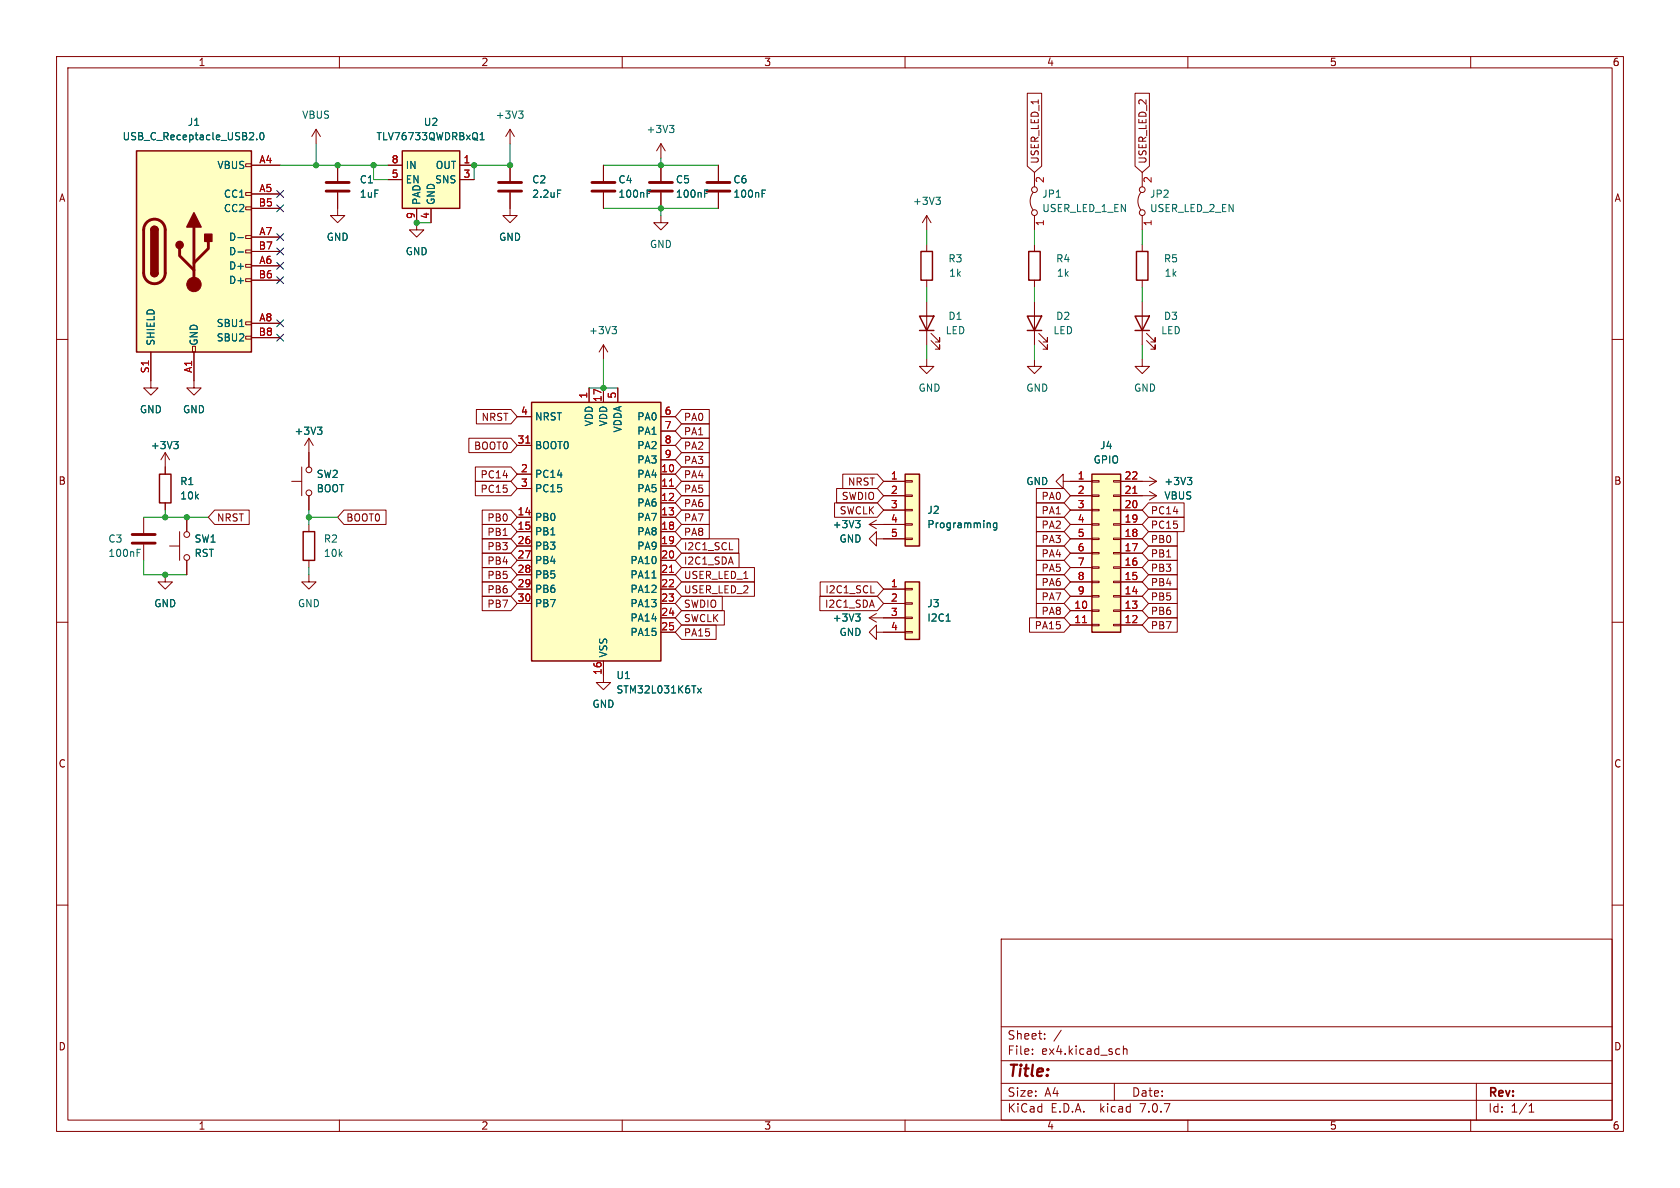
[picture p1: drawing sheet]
<svg xmlns="http://www.w3.org/2000/svg" width="297mm" height="210mm" viewBox="0 0 297 210" stroke-linecap="round" stroke-linejoin="round" font-family="sans-serif">
<g fill="none" stroke="#840000" stroke-width=".18">
<path d="M10 10h277v190h-277zM12 12h273v186h-273zM60 10v2M110 10v2M160 10v2M181.6 16.5h2.6v12.9l-1.3 1.1-1.3-1.1zM200.7 16.5h2.5v12.9l-1.3 1.1-1.2-1.1zM210 10v2M260 10v2M43.4 36.6h1v.5h-1zM43.4 34h1v.5h-1zM43.4 29h1v.5h-1z"/>
<path d="M44.4 29.2h5.1M44.4 34.3h5.1M44.4 36.8h5.1M55.9 22.9l-.8 1.2M55.9 22.9v2.5M55.9 22.9l.7 1.2M59.7 34v4.1h1.3l-1.3 1.3-1.3-1.3h1.3M59.7 29.2v2.8M68.6 29.2h2.5M68.6 31.8h2.5M73.7 36.8v3.8h1.2l-1.2 1.3-1.3-1.3h1.3M76.2 36.8v2.6"/>
<path d="M81.3 29.2h2.5M81.3 31.8h2.5M90.2 34v4.1h1.2l-1.2 1.3-1.3-1.3h1.3M90.2 22.9v2.5M90.2 29.2v2.8M90.2 22.9l-.8 1.2M90.2 22.9l.7 1.2M106.7 29.2v2.8M106.7 34v2.8M116.8 38.1v1.3h1.3l-1.3 1.2-1.2-1.2h1.2M116.8 25.4l-.7 1.3M116.8 25.4v2.5"/>
<path d="M116.8 29.2v2.8M116.8 34v2.8M116.8 25.4l.8 1.3M127 29.2v2.8M127 34v2.8M163.8 38.1v2.5M163.8 38.1l-.7 1.3M163.8 38.1l.8 1.3M182.6 34a2.54 2.54 0 0 0 0 3.1M182.9 30.5v2.5M182.9 38.1v2.5M201.7 34a2.54 2.54 0 0 0 0 3.1"/>
<path d="M201.9 30.5v2.5M201.9 38.1v2.5M10 60h2M43.4 59.4h1v.5h-1zM43.4 56.9h1v.5h-1zM43.4 49.3h1v.5h-1zM43.4 46.7h1v.5h-1zM43.4 44.2h1v.5h-1zM43.4 41.7h1v.5h-1zM44.4 47h5.1M44.4 41.9h5.1M44.4 57.2h5.1"/>
<path d="M44.4 49.5h5.1M44.4 44.5h5.1M44.4 59.7h5.1M163.8 43.2v1.3M163.8 49.5v1.3M163.8 53.3v7.7M164.6 58.9l1.5 1.6v-.8v.8h-.7M182.9 43.2v1.3M182.9 49.5v1.3M182.9 53.3v7.7M183.6 58.9l1.6 1.6v-.8v.8h-.8M201.9 43.2v1.3"/>
<path d="M201.9 49.5v1.3M201.9 53.3v7.7M202.7 58.9l1.5 1.6v-.8v.8h-.7M285 60h2M26.7 62.2v6.4h1.2l-1.2 1.3-1.3-1.3h1.3M34 61.2h.5v1h-.5zM34.3 62.2v6.4h1.3l-1.3 1.3-1.3-1.3h1.3M54.6 77.5v5.1M54.6 77.5l-.8 1.2M54.6 77.5l.8 1.2M82.9 77.5h7.4l1.1 1.2-1.1 1.3h-7.4zM84.2 72.4h6.1l1.1 1.3-1.1 1.2h-6.1z"/>
<path d="M91.4 78.7h2.6M91.4 73.7h2.6M104.1 68.6v2.5M106.7 61v2.5M106.7 68.6v2.5M106.7 61l-.8 1.2M106.7 61l.7 1.2M109.2 68.6v2.5M116.8 78.7h2.6M116.8 73.7h2.6M116.8 76.2h2.6M120.5 72.4h4.9v2.5h-4.9l-1.1-1.2z"/>
<path d="M120.5 74.9h4.9v2.6h-4.9l-1.1-1.3zM120.5 77.5h4.9v2.5h-4.9l-1.1-1.3zM163.8 63.5v1.3h1.3l-1.3 1.2-1.2-1.2h1.2M164.6 60.2l1.5 1.5v-.7v.7h-.7M182.9 63.5v1.3h1.2l-1.2 1.2-1.3-1.2h1.3M183.6 60.2l1.6 1.5v-.7v.7h-.8M201.9 63.5v1.3h1.3l-1.3 1.2-1.2-1.2h1.2M202.7 60.2l1.5 1.5v-.7v.7h-.7M25.4 91.4v2.8M25.4 96.3v2.8M29.2 80v3.8M29.2 88.9v1.3"/>
<path d="M29.2 80l-.8 1.3M29.2 80l.8 1.3M30 96.5h1.7M31.7 94v5.1M33 91.4v2.6M33 99.1v2.5M37.9 90.2h6.2v2.5h-6.2l-1.1-1.3zM51.6 85.1h1.7M53.3 82.6v5M54.6 87.6v2.6M54.6 92.7v1.3M54.6 99.1v1.2"/>
<path d="M60.8 90.2h7.4v2.5h-7.4l-1.1-1.3zM84 82.5h6.3l1.1 1.3-1.1 1.3h-6.3zM84 85.1h6.3l1.1 1.3-1.1 1.2h-6.3zM85.2 97.8h5.1l1.1 1.3-1.1 1.2h-5.1zM85.2 95.2h5.1l1.1 1.3-1.1 1.3h-5.1zM85.2 92.7h5.1l1.1 1.3-1.1 1.3h-5.1zM85.2 90.2h5.1l1.1 1.2-1.1 1.3h-5.1zM91.4 83.8h2.6M91.4 86.4h2.6M91.4 91.4h2.6M91.4 94h2.6M91.4 96.5h2.6"/>
<path d="M91.4 99.1h2.6M116.8 83.8h2.6M116.8 86.4h2.6M116.8 88.9h2.6M116.8 91.4h2.6M116.8 94h2.6M116.8 96.5h2.6M116.8 99.1h2.6M116.8 81.3h2.6M120.5 95.2h10.1v2.6h-10.1l-1.1-1.3zM120.5 97.8h10.2v2.5h-10.2l-1.1-1.2zM120.5 90.2h4.9v2.5h-4.9l-1.1-1.3z"/>
<path d="M120.5 92.7h4.9v2.6h-4.9l-1.1-1.3zM120.5 87.6h4.9v2.6h-4.9l-1.1-1.3zM120.5 85.1h4.9v2.5h-4.9l-1.1-1.2zM120.5 82.5h4.9v2.6h-4.9l-1.1-1.3zM120.5 80h4.9v2.6h-4.9l-1.1-1.3zM129 97.2h.6M147.5 88.9h7.6l1.1 1.3-1.1 1.2h-7.6zM147.9 86.4h7.2l1.1 1.2-1.1 1.3h-7.2zM149 83.8h6.1l1.1 1.3-1.1 1.3h-6.1zM153.7 92.7h6.3M153.7 92.7l1.2 .8M154.9 95.3v-1.3l-1.2 1.3 1.2 1.2v-1.2h5.1"/>
<path d="M154.9 91.9l-1.2 .8M156.2 87.6h3.8M156.2 85.1h3.8M156.2 90.2h3.8M160 95.1h1.3v.3h-1.3zM160 92.6h1.3v.2h-1.3zM160 90h1.3v.3h-1.3zM160 87.5h1.3v.3h-1.3zM160 85h1.3v.2h-1.3zM183.2 99.1h4.9l1.1 1.2-1.1 1.3h-4.9zM183.2 94h4.9l1.1 1.3-1.1 1.2h-4.9zM183.2 86.4h4.9l1.1 1.2-1.1 1.3h-4.9z"/>
<path d="M183.2 88.9h4.9l1.1 1.3-1.1 1.2h-4.9zM183.2 91.4h4.9l1.1 1.3-1.1 1.3h-4.9zM183.2 96.5h4.9l1.1 1.3-1.1 1.3h-4.9zM188 85.1v-1.3l-1.3 1.3 1.3 1.3v-1.3h5M189.2 87.6h3.8M189.2 97.8h3.8M189.2 95.3h3.8M189.2 92.7h3.8M189.2 90.2h3.8M193 97.7h1.3v.2h-1.3zM193 95.1h1.3v.3h-1.3zM193 92.6h1.3v.2h-1.3z"/>
<path d="M193 90h1.3v.3h-1.3zM193 87.5h1.3v.3h-1.3zM193 85h1.3v.2h-1.3zM196.8 97.7h1.3v.2h-1.3zM196.8 95.1h1.3v.3h-1.3zM196.8 92.6h1.3v.2h-1.3zM196.8 90h1.3v.3h-1.3zM196.8 87.5h1.3v.3h-1.3zM196.8 85h1.3v.2h-1.3zM198.1 87.6h6.4M198.1 85.1h6.4M198.1 97.8h3.8"/>
<path d="M198.1 95.3h3.8M198.1 92.7h3.8M198.1 90.2h3.8M203 99.1h5.1v2.5h-5.1l-1.1-1.3zM203 96.5h5.1v2.6h-5.1l-1.1-1.3zM203 94h5.1v2.5h-5.1l-1.1-1.2zM203 88.9h6.3v2.5h-6.3l-1.1-1.2zM203 91.4h6.3v2.6h-6.3l-1.1-1.3zM203.2 86.9l1.3 .7M203.2 84.3l1.3 .8M204.5 87.6l-1.3 .8M204.5 85.1l-1.3 .8"/>
<path d="M10 110h2M29.2 101.6v1.3h1.3l-1.3 1.2-1.3-1.2h1.3M54.6 101.6v1.3h1.3l-1.3 1.2-1.3-1.2h1.3M85.2 102.9h5.1l1.1 1.2-1.1 1.3h-5.1zM85.2 100.3h5.1l1.1 1.3-1.1 1.3h-5.1zM85.2 105.4h5.1l1.1 1.3-1.1 1.3h-5.1zM91.4 101.6h2.6M91.4 104.1h2.6M91.4 106.7h2.6M106.7 116.8v3.9h1.2l-1.2 1.2-1.3-1.2h1.3M116.8 101.6h2.6M116.8 104.1h2.6"/>
<path d="M116.8 106.7h2.6M116.8 109.2h2.6M116.8 111.8h2.6M120.5 105.4h7.2v2.6h-7.2l-1.1-1.3zM120.5 107.9h7.6v2.6h-7.6l-1.1-1.3zM120.5 102.9h12.9v2.5h-12.9l-1.1-1.3zM120.5 100.3h12.9v2.6h-12.9l-1.1-1.3zM120.5 110.5h6.1v2.5h-6.1l-1.1-1.2zM144.9 105.4h10.2l1.1 1.3-1.1 1.3h-10.2zM145 102.9h10.1l1.1 1.2-1.1 1.3h-10.1zM153.7 109.2h6.3M153.7 109.2l1.2 .8"/>
<path d="M154 104.8h.6M154.9 111.8v-1.3l-1.2 1.3 1.2 1.2v-1.2h5.1M154.9 108.5l-1.2 .7M156.2 104.1h3.8M156.2 106.7h3.8M160 111.6h1.3v.3h-1.3zM160 109.1h1.3v.2h-1.3zM160 106.6h1.3v.2h-1.3zM160 104h1.3v.3h-1.3zM182 109.2h6.1l1.1 1.3-1.1 1.3h-6.1zM183.2 106.7h4.9l1.1 1.3-1.1 1.2h-4.9zM183.2 101.6h4.9l1.1 1.3-1.1 1.2h-4.9z"/>
<path d="M183.2 104.1h4.9l1.1 1.3-1.1 1.3h-4.9zM189.2 108h3.8M189.2 110.5h3.8M189.2 105.4h3.8M189.2 102.9h3.8M189.2 100.3h3.8M193 110.4h1.3v.2h-1.3zM193 107.8h1.3v.3h-1.3zM193 105.3h1.3v.2h-1.3zM193 102.7h1.3v.3h-1.3zM193 100.2h1.3v.3h-1.3zM196.8 110.4h1.3v.2h-1.3z"/>
<path d="M196.8 107.8h1.3v.3h-1.3zM196.8 105.3h1.3v.2h-1.3zM196.8 102.7h1.3v.3h-1.3zM196.8 100.2h1.3v.3h-1.3zM198.1 108h3.8M198.1 110.5h3.8M198.1 105.4h3.8M198.1 102.9h3.8M198.1 100.3h3.8M203 106.7h5.1v2.5h-5.1l-1.1-1.2zM203 109.2h5.1v2.6h-5.1l-1.1-1.3zM203 104.1h5.1v2.6h-5.1l-1.1-1.3z"/>
<path d="M203 101.6h5.1v2.5h-5.1l-1.1-1.2zM285 110h2M10 160h2M285 160h2M177 166h108v32h-108zM60 198v2M110 198v2M160 198v2M177 194.5h108M177 191.5h108M177 187.5h108M177 181.5h108"/>
<path d="M182.5 186.3v.1M182.5 185.5v.1M184.7 183.6v.1M184.7 182.8v.1M187.6 182.1l-1.3 2M197 191.5v3M197.8 185.4l.2 .1M198 186.3l-.2 .1M198.6 184.9v1.5M198.6 185.5l.2-.1 .4 .1v.9M210 198v2M260 198v2"/>
<path d="M261 191.5v6.5M270.3 196.6h.9M270.3 195.5l.4-.4v1.5"/>
<circle cx="182.9" cy="37.6" r=".51"/>
<circle cx="182.9" cy="33.5" r=".51"/>
<circle cx="201.9" cy="37.6" r=".51"/>
<circle cx="201.9" cy="33.5" r=".51"/>
<circle cx="33" cy="98.6" r=".51"/>
<circle cx="33" cy="94.5" r=".51"/>
<circle cx="54.6" cy="83.1" r=".51"/>
<circle cx="54.6" cy="87.1" r=".51"/>
</g>
<g fill="#ffffc2" stroke="#ffffc2" stroke-width=".18">
<path d="M94 71.1h22.8v45.7h-22.8z"/>
<path d="M24.1 26.7h20.3v35.5h-20.3z"/>
<path d="M193 83.8h5.1v28h-5.1z"/>
<path d="M160 83.8h2.6v12.7h-2.6z"/>
<path d="M160 102.9h2.6v10.1h-2.6z"/>
<path d="M71.1 26.7h10.2v10.1h-10.2z"/>
</g>
<g fill="none" stroke="#840000" stroke-width=".25">
<path d="M24.1 26.7h20.3v35.5h-20.3zM71.1 26.7h10.2v10.1h-10.2zM26.7 48.3a.64 .64 0 0 0 .6 .6 .64 .64 0 0 0 .6-.6M26.7 40.6a.64 .64 0 0 1 .6-.6 .64 .64 0 0 1 .6 .6M162.6 55.9h2.5l-1.3 2.5zM162.6 58.4h2.5M162.8 44.5h2v5h-2zM181.6 55.9h2.5l-1.2 2.5zM181.6 58.4h2.5M181.9 44.5h2v5h-2zM200.7 55.9h2.5l-1.3 2.5zM200.7 58.4h2.5"/>
<path d="M200.9 44.5h2v5h-2zM94 71.1h22.8v45.7h-22.8zM28.2 83.8h2v5.1h-2zM53.6 94h2v5.1h-2zM160 83.8h2.6v12.7h-2.6zM193 83.8h5.1v28h-5.1zM160 102.9h2.6v10.1h-2.6z"/>
</g>
<path d="M93 78.3h.7M118.4 85.9h.7M200.3 87.2h.7M118.4 101.2h.7M191.4 110.1h.7" fill="none" stroke="#a90000" stroke-width=".18"/>
<g fill="none" stroke="#006464" stroke-width=".18">
<path d="M91.7 19.6h.8l-.5 .5M45.4 24.6v.1M46.1 23.6l.1-.2a.68 .68 0 0 1 .5 .7 .68 .68 0 0 1-.5 .6l-.1-.1-.2-.4zM84.9 24.7h.7M84.9 23.8l.3-.4v1.3M92.2 20.1l.3 .3v.3l-.3 .2M98.6 33.6h.6M114.4 34.2h.4M114.4 33.6h.6M118.4 22.2h.7l-.4 .5M118.9 22.7l.2 .2v.3l-.2 .2M124.6 34.2h.4"/>
<path d="M124.6 33.6h.6M134.7 34.2h.5M134.7 33.6h.6M165.5 34.9h.7l-.4 .5M166 35.4l.2 .2v.3l-.2 .2M42.1 42h.9M42.1 44.5h.9M108.2 57.7h.8l-.4 .5M108.7 58.2l.3 .3v.3l-.3 .2M30.7 78h.8l-.4 .5M31.3 78.5l.2 .3v.3l-.2 .2M56.1 75.5h.8l-.4 .5"/>
<path d="M56.7 76l.2 .2v.3l-.2 .3M24.2 97.7h.5M24.2 97.1h.6M151.3 92h.7l-.4 .5M151.8 92.5l.2 .2v.3l-.2 .3M174.9 92.4l.2 .2v.7M176.2 92.4v1.1l-.2 .2h-.3M176.2 92.5l-.3-.1-.3 .3 .1 .5h.5M209.9 84.4h.8l-.4 .5M210.4 84.9l.3 .2v.3l-.3 .3M115.3 102.2h.7M151.3 108.5h.7l-.4 .5"/>
<path d="M151.8 109l.2 .3v.3l-.2 .2M167.3 109.8h.7M123.3 121.7l.7 .8M124 121.7l-.7 .8"/>
</g>
<g fill="none" stroke="#840000" stroke-width=".51">
<path d="M26 39.3a1.9 1.9 0 0 1 2-.4 1.9 1.9 0 0 1 1.2 1.7v7.7a1.91 1.91 0 0 1-1.9 1.9 1.91 1.91 0 0 1-1.9-1.9v-7.8l.2-.7zM57.7 33.8h4M57.7 32.3h4M88.1 33.8h4.1M88.1 32.3h4.1M104.6 33.8h4.1M104.6 32.3h4.1M114.8 33.8h4.1M114.8 32.3h4.1M125 33.8h4M125 32.3h4M31.7 43.9v1.3l2.6 2.6"/>
<path d="M34.3 40.1v10.2M36.8 42.7v1.2l-2.5 2.6M23.4 96h4M23.4 94.5h4"/>
</g>
<g fill="#840000" stroke="#840000" stroke-width=".25">
<path d="M26.7 48.3h1.2a.64 .64 0 0 1-.6 .6 .64 .64 0 0 1-.6-.6z"/>
<path d="M26.7 40.6h1.2v7.7h-1.2z"/>
<path d="M26.9 40.2a.64 .64 0 0 1 .6-.1 .64 .64 0 0 1 .4 .5h-1.2z"/>
<path d="M34.3 37.6l1.3 2.5h-2.6z"/>
<path d="M36.2 41.4h1.3v1.3h-1.3z"/>
<circle cx="31.7" cy="43.3" r=".63"/>
</g>
<circle cx="34.3" cy="50.3" r="1.27" fill="#840000" stroke="#840000" stroke-width=".18"/>
<g fill="none" stroke="#009600" stroke-width=".18">
<path d="M49.5 29.2h19.1M55.9 25.4v3.8M66 29.2v2.6h2.6M73.7 39.4h2.5M90.2 25.4v3.8h-6.4v2.6M106.7 29.2h20.3M106.7 36.8h20.3M116.8 27.9v1.3M116.8 36.8v1.3M163.8 40.6v2.6M163.8 50.8v2.5M182.9 40.6v2.6"/>
<path d="M182.9 50.8v2.5M201.9 40.6v2.6M201.9 50.8v2.5M104.1 68.6h5.1M106.7 63.5v5.1M163.8 61v2.5M182.9 61v2.5M201.9 61v2.5M25.4 99.1v2.5h7.6M25.4 91.4h11.4M29.2 90.2v1.2M54.6 90.2v2.5"/>
<path d="M54.6 91.4h5.1M54.6 100.3v1.3"/>
</g>
<g fill="none" stroke="#000084" stroke-width=".18">
<path d="M48.9 36.2l1.2 1.2M48.9 33.7l1.2 1.2M50.1 36.2l-1.2 1.2M50.1 33.7l-1.2 1.2M48.9 41.3l1.2 1.2M48.9 43.8l1.2 1.3M48.9 59.1l1.2 1.2M48.9 48.9l1.2 1.2M48.9 46.4l1.2 1.2M48.9 56.5l1.2 1.3M50.1 41.3l-1.2 1.2M50.1 43.8l-1.2 1.3"/>
<path d="M50.1 59.1l-1.2 1.2M50.1 48.9l-1.2 1.2M50.1 46.4l-1.2 1.2M50.1 56.5l-1.2 1.3"/>
</g>
<g fill="#009600" stroke="#009600" stroke-width=".18">
<circle cx="116.8" cy="29.2" r=".46"/>
<circle cx="116.8" cy="36.8" r=".46"/>
<circle cx="106.7" cy="68.6" r=".46"/>
<circle cx="29.2" cy="91.4" r=".46"/>
<circle cx="33" cy="91.4" r=".46"/>
<circle cx="29.2" cy="101.6" r=".46"/>
<circle cx="54.6" cy="91.4" r=".46"/>
<circle cx="83.8" cy="29.2" r=".46"/>
<circle cx="90.2" cy="29.2" r=".46"/>
<circle cx="59.7" cy="29.2" r=".46"/>
<circle cx="55.9" cy="29.2" r=".46"/>
<circle cx="66" cy="29.2" r=".46"/>
<circle cx="73.7" cy="39.4" r=".46"/>
</g>
<text font-size="2.8" fill="#840000" x="178" y="190.9">Title:</text>
<g font-size="2.1" fill="#840000">
<text x="178" y="184">Sheet:</text>
<text x="178" y="186.7">File:</text>
<text x="184.1" y="186.7">ex4.kicad_sch</text>
<text x="178" y="196.9">KiCad</text>
<text x="178" y="194.1">Size:</text>
<text x="184.7" y="194.1">A4</text>
<text x="185.7" y="196.9">E.D.A.</text>
<text x="194.6" y="196.9">kicad</text>
<text x="200" y="194.1">Date:</text>
<text x="201.8" y="196.9">7.0.7</text>
<text x="263" y="194.3">Rev:</text>
<text x="263" y="196.9">Id:</text>
<text x="267.1" y="196.9">1/1</text>
</g>
<g font-size="1.8" fill="#840000">
<text x="35" y="11.9">1</text>
<text x="85" y="11.9">2</text>
<text x="135" y="11.9">3</text>
<text x="185" y="11.9">4</text>
<text x="235" y="11.9">5</text>
<text x="285" y="11.9">6</text>
<text x="183.8" y="29.1" transform="rotate(-90 183.8 29.1)">USER_LED_1</text>
<text x="202.9" y="29.1" transform="rotate(-90 202.9 29.1)">USER_LED_2</text>
<text x="10.3" y="35.9">A</text>
<text x="285.3" y="35.9">A</text>
<text x="85" y="74.6">NRST</text>
<text x="120.8" y="74.6">PA0</text>
<text x="120.8" y="77.2">PA1</text>
<text x="83.7" y="79.7">BOOT0</text>
<text x="120.8" y="82.2">PA3</text>
<text x="120.8" y="79.7">PA2</text>
<text x="10.3" y="85.9">B</text>
<text x="84.8" y="84.8">PC14</text>
<text x="84.8" y="87.3">PC15</text>
<text x="120.8" y="89.9">PA6</text>
<text x="120.8" y="87.3">PA5</text>
<text x="120.8" y="84.8">PA4</text>
<text x="148.7" y="88.6">SWDIO</text>
<text x="149.8" y="86">NRST</text>
<text x="184" y="88.6">PA0</text>
<text x="285.3" y="85.9">B</text>
<text x="38.3" y="92.4">NRST</text>
<text x="61.1" y="92.4">BOOT0</text>
<text x="86.1" y="94.9">PB1</text>
<text x="86.1" y="92.4">PB0</text>
<text x="120.8" y="92.4">PA7</text>
<text x="120.8" y="94.9">PA8</text>
<text x="148.3" y="91.1">SWCLK</text>
<text x="184" y="91.1">PA1</text>
<text x="184" y="93.7">PA2</text>
<text x="203.4" y="91.1">PC14</text>
<text x="203.4" y="93.7">PC15</text>
<text x="86.1" y="100">PB4</text>
<text x="86.1" y="97.5">PB3</text>
<text x="120.8" y="97.5">I2C1_SCL</text>
<text x="120.8" y="100">I2C1_SDA</text>
<text x="184" y="101.3">PA5</text>
<text x="184" y="96.2">PA3</text>
<text x="184" y="98.7">PA4</text>
<text x="203.4" y="101.3">PB3</text>
<text x="203.4" y="98.7">PB1</text>
<text x="203.4" y="96.2">PB0</text>
<text x="86.1" y="105.1">PB6</text>
<text x="86.1" y="102.6">PB5</text>
<text x="86.1" y="107.6">PB7</text>
<text x="120.8" y="107.6">SWDIO</text>
<text x="120.8" y="105.1">USER_LED_2</text>
<text x="120.8" y="102.6">USER_LED_1</text>
<text x="145.7" y="107.6">I2C1_SDA</text>
<text x="145.8" y="105.1">I2C1_SCL</text>
<text x="184" y="103.8">PA6</text>
<text x="184" y="106.4">PA7</text>
<text x="203.4" y="106.4">PB5</text>
<text x="203.4" y="103.8">PB4</text>
<text x="120.8" y="110.2">SWCLK</text>
<text x="120.8" y="112.7">PA15</text>
<text x="182.8" y="111.4">PA15</text>
<text x="184" y="108.9">PA8</text>
<text x="203.4" y="108.9">PB6</text>
<text x="203.4" y="111.4">PB7</text>
<text x="10.3" y="135.9">C</text>
<text x="285.3" y="135.9">C</text>
<text x="10.3" y="185.9">D</text>
<text x="285.3" y="185.9">D</text>
<text x="35" y="199.9">1</text>
<text x="85" y="199.9">2</text>
<text x="135" y="199.9">3</text>
<text x="185" y="199.9">4</text>
<text x="235" y="199.9">5</text>
<text x="285" y="199.9">6</text>
</g>
<g font-size="1.8" fill="#006464">
<text x="33.1" y="22.5">J1</text>
<text x="53.3" y="21.2">VBUS</text>
<text x="74.8" y="22.5">U2</text>
<text x="87.5" y="21.2">+3V3</text>
<text x="114.2" y="23.7">+3V3</text>
<text x="21.6" y="25">USB_C_Receptacle_USB2.0</text>
<text x="66.5" y="25">TLV76733QWDRBxQ1</text>
<text x="38.3" y="30.1">VBUS</text>
<text x="39.5" y="35.2">CC1</text>
<text x="63.5" y="32.6">C1</text>
<text x="63.5" y="35.2">1uF</text>
<text x="71.6" y="32.6">EN</text>
<text x="71.6" y="30.1">IN</text>
<text x="76.8" y="32.6">SNS</text>
<text x="76.9" y="30.1">OUT</text>
<text x="94" y="32.6">C2</text>
<text x="94" y="35.2">2.2uF</text>
<text x="109.2" y="32.6">C4</text>
<text x="109.2" y="35.2">100nF</text>
<text x="119.4" y="32.6">C5</text>
<text x="119.4" y="35.2">100nF</text>
<text x="129.5" y="32.6">C6</text>
<text x="129.5" y="35.2">100nF</text>
<text x="184.2" y="35.2">JP1</text>
<text x="203.2" y="35.2">JP2</text>
<text x="39.5" y="37.7">CC2</text>
<text x="74.5" y="36.3" transform="rotate(-90 74.5 36.3)">PAD</text>
<text x="77.1" y="36.3" transform="rotate(-90 77.1 36.3)">GND</text>
<text x="161.3" y="36.4">+3V3</text>
<text x="184.2" y="37.7">USER_LED_1_EN</text>
<text x="203.2" y="37.7">USER_LED_2_EN</text>
<text x="40.4" y="47.9">D+</text>
<text x="40.4" y="42.8">D-</text>
<text x="40.4" y="45.3">D-</text>
<text x="57.7" y="42.8">GND</text>
<text x="71.6" y="45.3">GND</text>
<text x="88.1" y="42.8">GND</text>
<text x="114.8" y="44">GND</text>
<text x="167.6" y="46.6">R3</text>
<text x="186.6" y="46.6">R4</text>
<text x="205.7" y="46.6">R5</text>
<text x="40.4" y="50.4">D+</text>
<text x="167.7" y="49.1">1k</text>
<text x="186.7" y="49.1">1k</text>
<text x="205.8" y="49.1">1k</text>
<text x="38.2" y="58">SBU1</text>
<text x="104" y="59.3">+3V3</text>
<text x="167.1" y="59.3">LED</text>
<text x="167.6" y="56.7">D1</text>
<text x="186.1" y="59.3">LED</text>
<text x="186.6" y="56.7">D2</text>
<text x="205.2" y="59.3">LED</text>
<text x="205.7" y="56.7">D3</text>
<text x="27.5" y="61.2" transform="rotate(-90 27.5 61.2)">SHIELD</text>
<text x="35.2" y="61.2" transform="rotate(-90 35.2 61.2)">GND</text>
<text x="38.2" y="60.6">SBU2</text>
<text x="162.3" y="69.4">GND</text>
<text x="181.3" y="69.4">GND</text>
<text x="200.4" y="69.4">GND</text>
<text x="24.6" y="73.3">GND</text>
<text x="32.3" y="73.3">GND</text>
<text x="52" y="77.1">+3V3</text>
<text x="94.5" y="74.5">NRST</text>
<text x="105" y="75.5" transform="rotate(-90 105 75.5)">VDD</text>
<text x="107.5" y="75.5" transform="rotate(-90 107.5 75.5)">VDD</text>
<text x="110.1" y="76.5" transform="rotate(-90 110.1 76.5)">VDDA</text>
<text x="112.6" y="74.5">PA0</text>
<text x="112.6" y="77.1">PA1</text>
<text x="26.6" y="79.6">+3V3</text>
<text x="94.5" y="79.6">BOOT0</text>
<text x="112.6" y="79.6">PA2</text>
<text x="112.6" y="82.1">PA3</text>
<text x="193.2" y="82.1">GPIO</text>
<text x="194.4" y="79.6">J4</text>
<text x="31.8" y="86">R1</text>
<text x="31.8" y="88.5">10k</text>
<text x="55.9" y="84.7">SW2</text>
<text x="55.9" y="87.2">BOOT</text>
<text x="94.5" y="84.7">PC14</text>
<text x="94.5" y="87.2">PC15</text>
<text x="112.6" y="84.7">PA4</text>
<text x="112.6" y="87.2">PA5</text>
<text x="112.6" y="89.8">PA6</text>
<text x="181.3" y="86">GND</text>
<text x="205.7" y="88.5">VBUS</text>
<text x="205.7" y="86">+3V3</text>
<text x="94.5" y="92.3">PB0</text>
<text x="94.5" y="94.8">PB1</text>
<text x="112.6" y="92.3">PA7</text>
<text x="112.6" y="94.8">PA8</text>
<text x="147.1" y="93.6">+3V3</text>
<text x="163.8" y="91">J2</text>
<text x="163.8" y="93.6">Programming</text>
<text x="19.1" y="96.1">C3</text>
<text x="19.1" y="98.7">100nF</text>
<text x="34.3" y="98.7">RST</text>
<text x="34.3" y="96.1">SW1</text>
<text x="57.2" y="96.1">R2</text>
<text x="57.2" y="98.7">10k</text>
<text x="94.5" y="97.4">PB3</text>
<text x="94.5" y="99.9">PB4</text>
<text x="111.4" y="99.9">PA10</text>
<text x="112.6" y="97.4">PA9</text>
<text x="148.3" y="96.1">GND</text>
<text x="27.2" y="107.5">GND</text>
<text x="52.6" y="107.5">GND</text>
<text x="94.5" y="102.5">PB5</text>
<text x="94.5" y="105">PB6</text>
<text x="94.5" y="107.5">PB7</text>
<text x="111.4" y="102.5">PA11</text>
<text x="111.4" y="105">PA12</text>
<text x="111.4" y="107.5">PA13</text>
<text x="163.8" y="107.5">J3</text>
<text x="111.4" y="110.1">PA14</text>
<text x="111.4" y="112.6">PA15</text>
<text x="147.1" y="110.1">+3V3</text>
<text x="148.3" y="112.6">GND</text>
<text x="163.8" y="110.1">I2C1</text>
<text x="107.5" y="116.3" transform="rotate(-90 107.5 116.3)">VSS</text>
<text x="104.6" y="125.3">GND</text>
<text x="108.9" y="120.2">U1</text>
<text x="108.9" y="122.8">STM32L031K6Tx</text>
</g>
<g font-size="1.8" fill="#a90000">
<text x="45.7" y="29">A4</text>
<text x="69.1" y="29">8</text>
<text x="81.8" y="29">1</text>
<text x="45.7" y="34">A5</text>
<text x="69.1" y="31.5">5</text>
<text x="81.8" y="31.5">3</text>
<text x="184.9" y="32.5" transform="rotate(-90 184.9 32.5)">2</text>
<text x="203.9" y="32.5" transform="rotate(-90 203.9 32.5)">2</text>
<text x="45.6" y="36.6">B5</text>
<text x="45.7" y="41.7">A7</text>
<text x="73.4" y="38.8" transform="rotate(-90 73.4 38.8)">9</text>
<text x="75.9" y="38.8" transform="rotate(-90 75.9 38.8)">4</text>
<text x="184.9" y="40.1" transform="rotate(-90 184.9 40.1)">1</text>
<text x="203.9" y="40.1" transform="rotate(-90 203.9 40.1)">1</text>
<text x="45.6" y="44.2">B7</text>
<text x="45.7" y="46.7">A6</text>
<text x="45.6" y="49.3">B6</text>
<text x="45.6" y="59.4">B8</text>
<text x="45.7" y="56.9">A8</text>
<text x="26.4" y="66.1" transform="rotate(-90 26.4 66.1)">S1</text>
<text x="34" y="66" transform="rotate(-90 34 66)">A1</text>
<text x="103.9" y="70.6" transform="rotate(-90 103.9 70.6)">1</text>
<text x="106.4" y="71.2" transform="rotate(-90 106.4 71.2)">17</text>
<text x="109" y="70.6" transform="rotate(-90 109 70.6)">5</text>
<text x="92" y="73.4">4</text>
<text x="117.4" y="73.4">6</text>
<text x="117.4" y="75.9">7</text>
<text x="91.4" y="78.5">31</text>
<text x="92" y="83.6">2</text>
<text x="116.8" y="83.6">10</text>
<text x="117.4" y="78.5">8</text>
<text x="117.4" y="81">9</text>
<text x="92" y="86.1">3</text>
<text x="116.8" y="86.1">11</text>
<text x="116.8" y="88.6">12</text>
<text x="157.4" y="84.8">1</text>
<text x="157.4" y="87.4">2</text>
<text x="157.4" y="89.9">3</text>
<text x="190.4" y="84.8">1</text>
<text x="190.4" y="87.4">2</text>
<text x="190.4" y="89.9">3</text>
<text x="198.7" y="89.9">20</text>
<text x="198.7" y="87.4">21</text>
<text x="198.7" y="84.8">22</text>
<text x="91.4" y="91.2">14</text>
<text x="91.4" y="93.7">15</text>
<text x="116.8" y="91.2">13</text>
<text x="116.8" y="93.7">18</text>
<text x="157.4" y="92.5">4</text>
<text x="157.4" y="95">5</text>
<text x="190.4" y="92.5">4</text>
<text x="190.4" y="95">5</text>
<text x="198.7" y="95">18</text>
<text x="198.7" y="92.5">19</text>
<text x="91.4" y="96.3">26</text>
<text x="91.4" y="98.8">27</text>
<text x="91.4" y="101.3">28</text>
<text x="116.8" y="96.3">19</text>
<text x="116.8" y="98.8">20</text>
<text x="116.8" y="101.3">21</text>
<text x="190.4" y="97.5">6</text>
<text x="190.4" y="100.1">7</text>
<text x="198.7" y="100.1">16</text>
<text x="198.7" y="97.5">17</text>
<text x="91.4" y="103.9">29</text>
<text x="91.4" y="106.4">30</text>
<text x="116.8" y="103.9">22</text>
<text x="116.8" y="106.4">23</text>
<text x="157.4" y="103.9">1</text>
<text x="157.4" y="106.4">2</text>
<text x="189.8" y="107.7">10</text>
<text x="190.4" y="102.6">8</text>
<text x="190.4" y="105.2">9</text>
<text x="198.7" y="107.7">13</text>
<text x="198.7" y="105.2">14</text>
<text x="198.7" y="102.6">15</text>
<text x="116.8" y="109">24</text>
<text x="116.8" y="111.5">25</text>
<text x="157.4" y="109">3</text>
<text x="157.4" y="111.5">4</text>
<text x="189.8" y="110.2">11</text>
<text x="198.7" y="110.2">12</text>
<text x="106.4" y="119.4" transform="rotate(-90 106.4 119.4)">16</text>
</g>
</svg>
